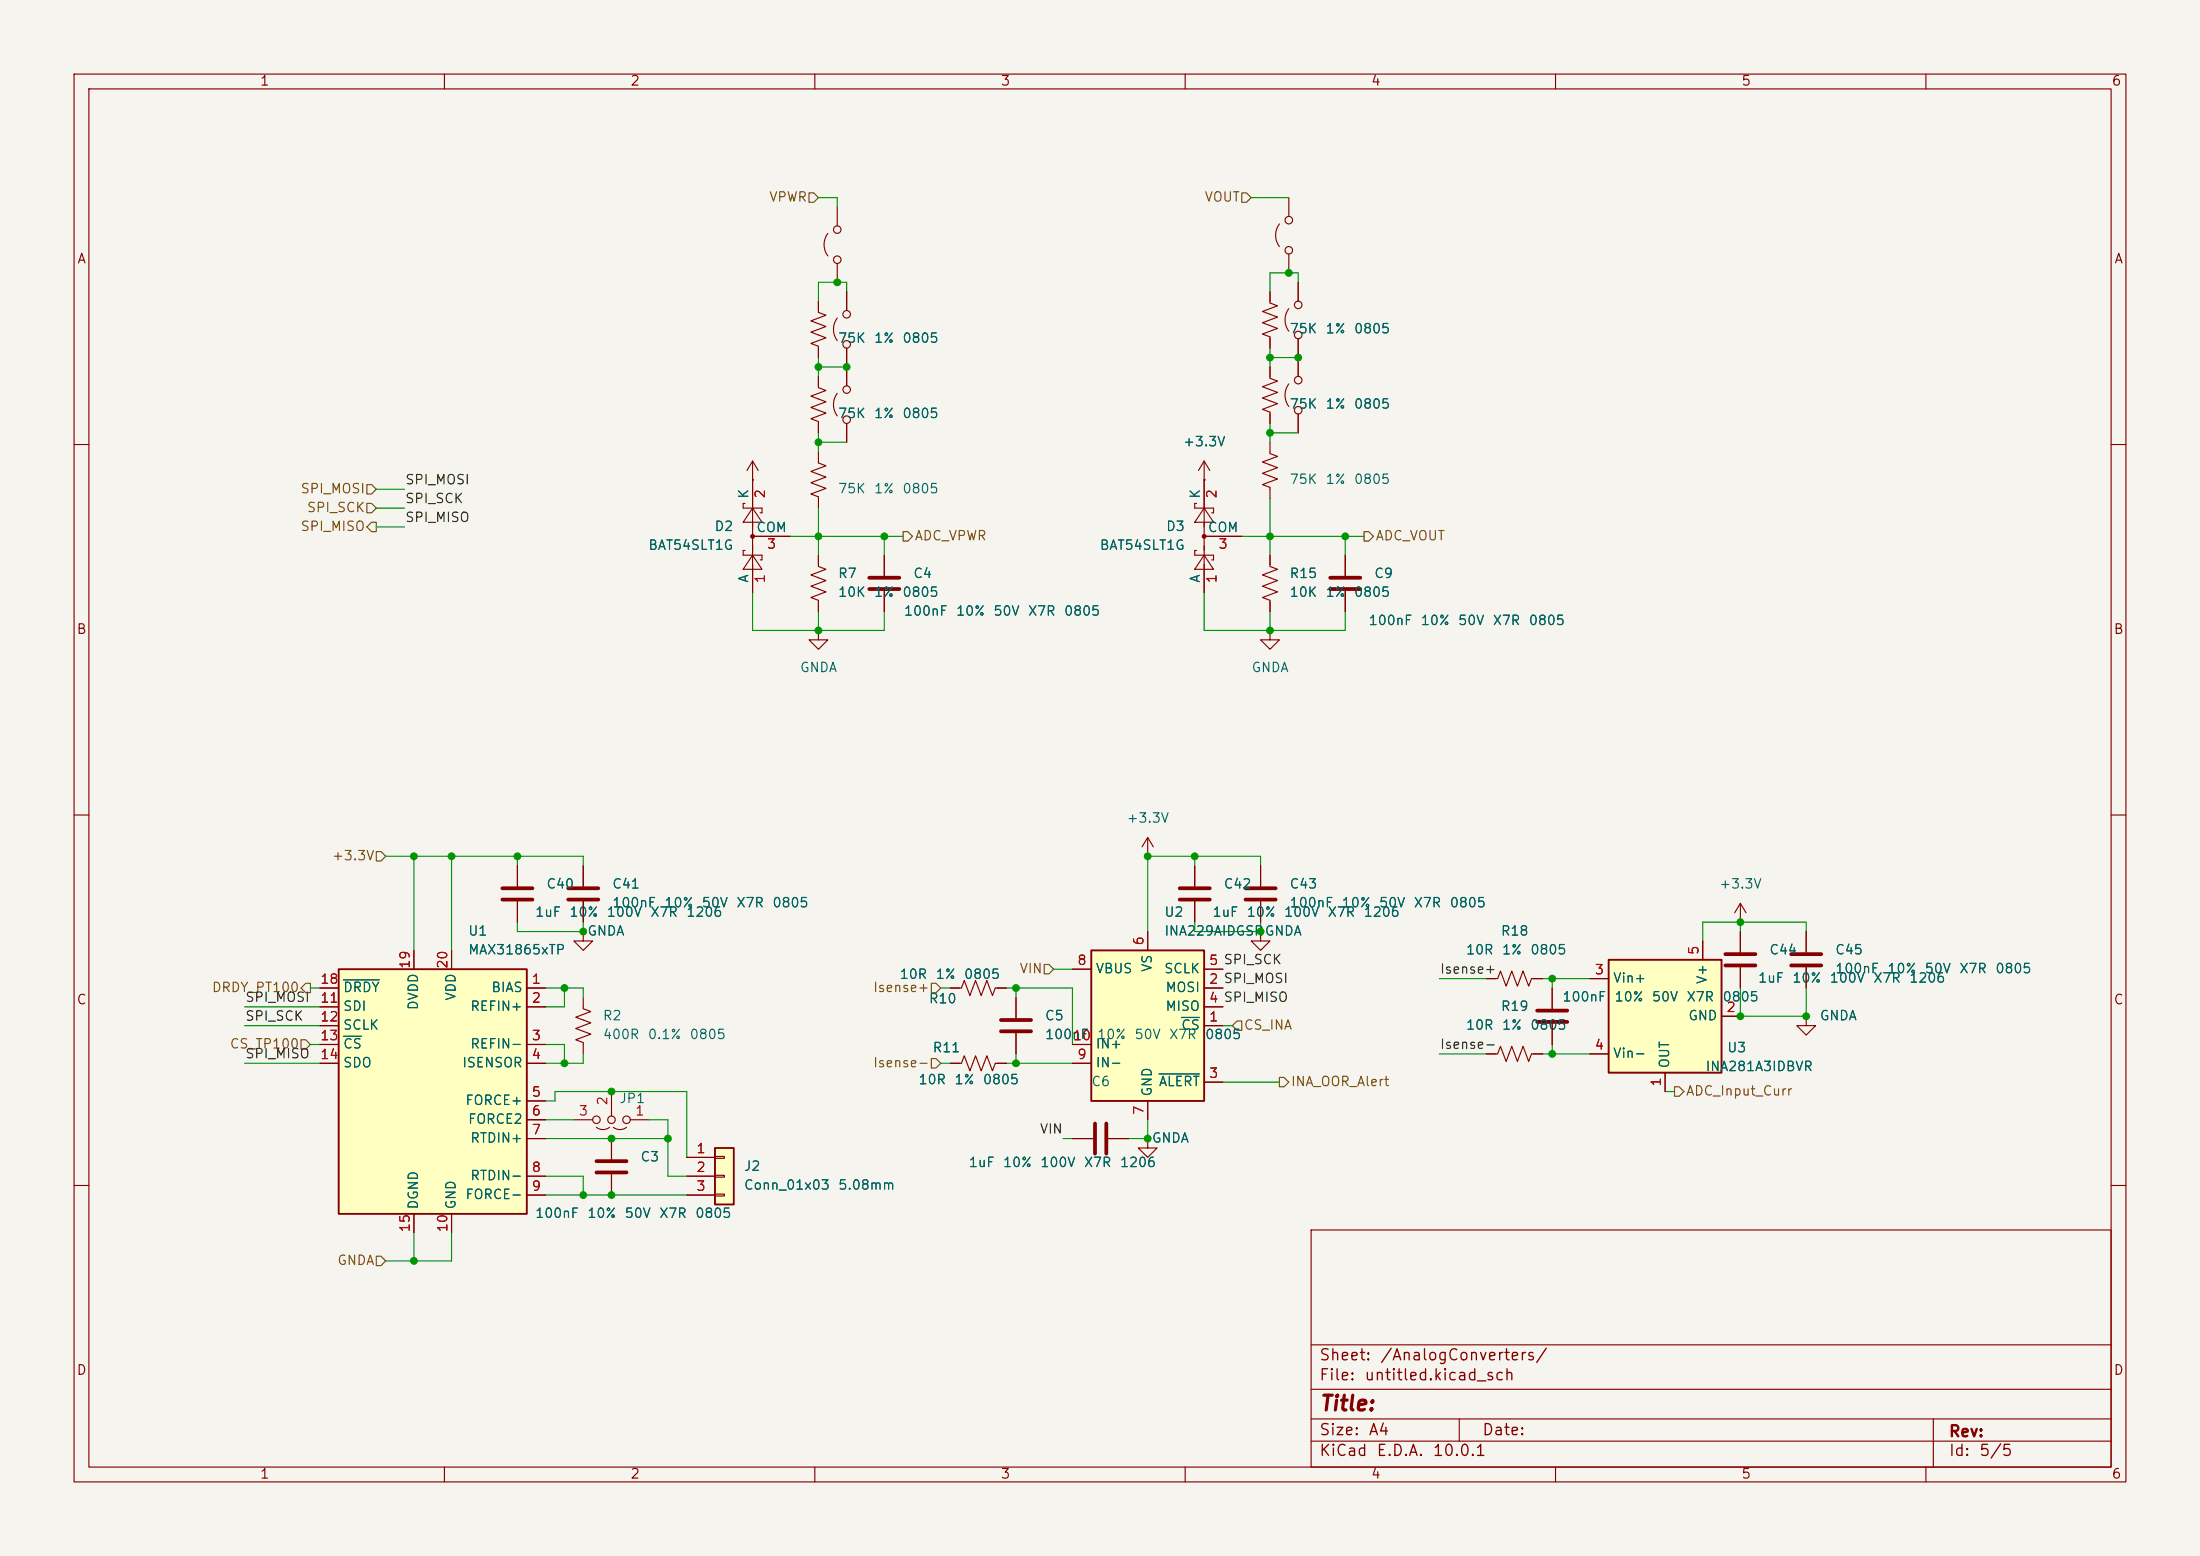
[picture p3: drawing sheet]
<svg xmlns="http://www.w3.org/2000/svg" width="297mm" height="210mm" viewBox="0 0 297 210" stroke-linecap="round" stroke-linejoin="round" font-family="sans-serif">
<path d="M0 0h297v210h-297z" fill="#f5f4ef" stroke="#f5f4ef" stroke-width=".14"/>
<g fill="none" stroke="#840000" stroke-width=".15">
<path d="M10 10h277v190h-277zM12 12h273v186h-273zM60 10v2M110 10v2M160 10v2M210 10v2M260 10v2M171.4 49.5v1.6l1.1 .3-2.1 .8 2.1 .8-2.1 .7 2.1 .8-2.1 .7 1 .4v1.6M10 60h2M285 60h2M10 110h2M285 110h2"/>
<path d="M234.9 124.5h.1M234.9 121.9l-.7 1.3M234.9 121.9l.8 1.3M234.9 121.9v2.6M10 160h2M177 166h108v32h-108zM285 160h2M60 198v2M110 198v2M160 198v2M177 194.5h108M177 191.5h108"/>
<path d="M177 187.5h108M177 181.5h108M197 191.5v3M210 198v2M260 198v2M261 191.5v6.5"/>
</g>
<path d="M217.2 129.5h15.2v15.3h-15.2z" fill="#ffffc2"/>
<path d="M217.2 129.5h15.2v15.3h-15.2z" fill="none" stroke="#840000" stroke-width=".25"/>
<g fill="none" stroke="#840000" stroke-width=".15">
<path d="M114.3 39.4v2.5M171.4 39.4v1.5l1.1 .4-2.1 .7 2.1 .8-2.1 .8 2.1 .7-2.1 .8 1 .4v1.5M172.7 30.2a2.54 2.54 0 0 0 0 3.1M174 26.7v2.5M174 34.3v2.5M175.3 38.1v2.5M110.5 40.6v1.6l1 .3-2 .8 2 .8-2 .7 2 .8-2 .8 1 .3v1.6M110.5 50.8v1.5l1 .4-2 .8 2 .7-2 .8 2 .8-2 .7 1 .4v1.5M113 53.1a2.54 2.54 0 0 0 0 3M113 42.9a2.54 2.54 0 0 0 0 3.1M114.3 47v5.1M114.3 57.2v2.5"/>
<path d="M171.4 59.7v1.5l1.1 .4-2.1 .8 2.1 .7-2.1 .8 2.1 .7-2.1 .8 1 .4v1.5M174 41.7a2.54 2.54 0 0 0 0 3M174 51.8a2.54 2.54 0 0 0 0 3.1M175.3 45.7v5.1M175.3 55.9v2.5M100.6 74.3h-.3v.6h2.6v.7h-.3M100.6 67.9h-.3v.7h2.6v.6h-.3M101.6 74.9l1.3 1.9h-2.6zM101.6 68.6l1.3 1.9h-2.6zM101.6 64.8h.1M101.6 62.2v17.8M101.6 72.4h5.1"/>
<path d="M101.6 62.2l-.8 1.3M101.6 62.2l.8 1.3M110.5 61v1.5l1 .4-2 .7 2 .8-2 .8 2 .7-2 .8 1 .4v1.5M110.5 74.9v1.6l1 .3-2 .8 2 .8-2 .7 2 .8-2 .7 1 .4v1.6M119.4 74.9v2.8M119.4 79.8v2.8M171.4 74.9v1.6l1.1 .3-2.1 .8 2.1 .8-2.1 .7 2.1 .8-2.1 .7 1 .4v1.6M181.6 74.9v2.8M181.6 79.8v2.8M171.4 85.1v1.3h1.3l-1.3 1.2-1.2-1.2h1.2M171.4 85.1h.1M154.9 115.6h.1"/>
<path d="M154.9 113l-.7 1.3M154.9 113l.8 1.3M154.9 113v2.6M161.3 116.8v2.8M170.2 116.8v2.8M137.2 134.6v2.8M137.2 139.4v2.8M161.3 121.7v2.8M170.2 125.7v1.3h1.2l-1.2 1.3-1.3-1.3h1.3M170.2 125.7h.1M170.2 121.7v2.8M214.6 132.1h2.6"/>
<path d="M229.9 127v2.5M232.4 137.2h2.5M144.8 153.7h2.8M149.6 153.7h2.8M200.7 142.2h1.5l.4-1 .7 2.1 .8-2.1 .8 2.1 .7-2.1 .8 2.1 .4-1.1h1.5M214.6 142.2h2.6M224.8 144.8v2.5"/>
<circle cx="174" cy="29.7" r=".51"/>
<circle cx="174" cy="33.8" r=".51"/>
<circle cx="114.3" cy="42.4" r=".51"/>
<circle cx="114.3" cy="46.5" r=".51"/>
<circle cx="114.3" cy="56.6" r=".51"/>
<circle cx="114.3" cy="52.6" r=".51"/>
<circle cx="175.3" cy="45.2" r=".51"/>
<circle cx="175.3" cy="41.1" r=".51"/>
<circle cx="175.3" cy="51.3" r=".51"/>
<circle cx="175.3" cy="55.4" r=".51"/>
</g>
<path d="M117.3 78h4.1M117.3 79.5h4.1M179.6 78h4M179.6 79.5h4M159.3 119.9h4M168.1 119.9h4.1M135.1 137.7h4.1M135.1 139.2h4.1M159.3 121.4h4M168.1 121.4h4.1M147.8 151.6v4.1M149.4 151.6v4.1" fill="none" stroke="#840000" stroke-width=".51"/>
<circle cx="101.6" cy="72.4" r=".25" fill="#840000" stroke="#840000" stroke-width=".15"/>
<path d="M45.7 130.8h25.4v33h-25.4z" fill="#ffffc2"/>
<path d="M45.7 130.8h25.4v33h-25.4z" fill="none" stroke="#840000" stroke-width=".25"/>
<g fill="none" stroke="#840000" stroke-width=".15">
<path d="M111.8 31.5a2.54 2.54 0 0 0 0 3M113 27.9v2.6M113 35.6v2.5M43.2 133.4h2.5M43.2 135.9h2.5M43.2 138.4h2.5M55.9 128.3v2.5M61 128.3v2.5M71.1 133.4h2.6M71.1 135.9h2.6M78.7 134.6v1.5l1.1 .4-2.1 .8 2.1 .7-2.1 .8 2.1 .8-2.1 .7 1 .4v1.5M200.7 132.1h1.5l.4-1 .7 2 .8-2 .8 2 .7-2 .8 2 .4-1h1.5"/>
<path d="M209.5 133.4v2.7M209.5 138.2v2.8M234.9 125.7v2.8M234.9 130.6v2.8M243.8 137.2v1.2h1.3l-1.3 1.3-1.2-1.3h1.2M243.8 137.2h.1M243.8 125.7v2.8M243.8 130.6v2.8M43.2 141h2.5M43.2 143.5h2.5M71.1 141h2.6M71.1 143.5h2.6"/>
<path d="M71.1 148.6h2.6M71.1 151.1h2.6M71.1 153.7h2.6M71.1 158.8h2.6M154.9 153.7v1.2h1.3l-1.3 1.3-1.2-1.3h1.2M154.9 153.7h.1M55.9 163.8v2.6M61 163.8v2.6M71.1 161.3h2.6"/>
<circle cx="113" cy="31" r=".51"/>
<circle cx="113" cy="35.1" r=".51"/>
</g>
<path d="M46.4 139.9h2.4M46.4 132.2h4.8" fill="none" stroke="#006464" stroke-width=".15"/>
<path d="M207.5 136.4h4.1M207.5 137.9h4.1M232.9 128.8h4.1M232.9 130.3h4.1M241.8 128.8h4.1M241.8 130.3h4.1" fill="none" stroke="#840000" stroke-width=".51"/>
<path d="M147.3 128.3h15.3v20.3h-15.3z" fill="#ffffc2"/>
<path d="M147.3 128.3h15.3v20.3h-15.3z" fill="none" stroke="#840000" stroke-width=".25"/>
<g fill="none" stroke="#840000" stroke-width=".15">
<path d="M161.5 74.3h-.2v.6h2.5v.7h-.2M161.5 67.9h-.2v.7h2.5v.6h-.2M162.6 74.9l1.2 1.9h-2.5zM162.6 68.6l1.2 1.9h-2.5zM162.6 64.8v15.2M162.6 72.4h5M110.5 85.1v1.3h1.3l-1.3 1.2-1.3-1.2h1.3M110.5 85.1h.1M69.8 116.8v2.8M78.7 116.8v2.8M69.8 121.7v2.8M78.7 125.7v1.3h1.3l-1.3 1.3-1.2-1.3h1.2"/>
<path d="M78.7 125.7h.1M78.7 121.7v2.8M128.3 133.4h1.5l.4-1.1 .7 2.1 .8-2.1 .8 2.1 .7-2.1 .8 2.1 .4-1h1.5M144.8 130.8h2.5M154.9 125.7v2.6M162.6 138.4h2.5M162.6 133.4h2.5M162.6 135.9h2.5M162.6 130.8h2.5M77.5 151.1h2.5M80.5 152.1a1.44 1.44 0 0 0 1.8 0M82.5 147.3v3.3"/>
<path d="M82.5 153.7v2.8M82.5 158.5v2.8M82.8 152.1a1.44 1.44 0 0 0 1.8 0M85.1 151.1h2.5M128.3 143.5h1.5l.4-1 .7 2 .8-2 .8 2 .7-2 .8 2 .4-1h1.5M144.8 143.5h2.5M144.8 141h2.5M154.9 148.6v2.5M162.6 146.1h2.5"/>
<circle cx="80.5" cy="151.1" r=".51"/>
<circle cx="82.6" cy="151.1" r=".51"/>
<circle cx="84.6" cy="151.1" r=".51"/>
</g>
<path d="M159.5 137.3h2.4M156.5 144.9h5.4" fill="none" stroke="#006464" stroke-width=".15"/>
<path d="M67.8 119.9h4.1M76.7 119.9h4.1M67.8 121.4h4.1M76.7 121.4h4.1M80.5 156.7h4.1M80.5 158.2h4.1" fill="none" stroke="#840000" stroke-width=".51"/>
<circle cx="162.6" cy="72.4" r=".25" fill="#840000" stroke="#840000" stroke-width=".15"/>
<path d="M96.5 154.9h2.6v7.7h-2.6z" fill="#ffffc2"/>
<path d="M96.5 154.9h2.6v7.7h-2.6z" fill="none" stroke="#840000" stroke-width=".25"/>
<g fill="none" stroke="#840000" stroke-width=".15">
<path d="M114.3 39.4v2.5M171.4 39.4v1.2M175.3 38.1v2.5M110.5 40.6v1.3M110.5 47v1.3M110.5 50.8v1.3M110.5 57.2v1.2M114.3 47v5.1M114.3 57.2v2.5M171.4 45.7v1.3M171.4 49.5v1.3M171.4 55.9v1.3"/>
<path d="M175.3 45.7v5.1M175.3 55.9v2.5M101.6 64.8h.1M101.6 72.4h5.1M101.6 64.8v3.8M101.6 76.2v3.8M110.5 74.9v1.3M119.4 74.9v2.8M119.4 79.8v2.8M162.6 64.8h.1M162.6 62.2l-.8 1.3M162.6 62.2l.7 1.3"/>
<path d="M162.6 62.2v6.4M162.6 76.2v3.8M162.6 72.4h5M171.4 74.9v1.3M181.6 74.9v2.8M181.6 79.8v2.8M110.5 81.3v1.3M171.4 81.3v1.3M69.8 116.8v2.8M78.7 116.8v2.8M161.3 116.8v2.8M170.2 116.8v2.8"/>
<path d="M43.2 133.4h2.5M43.2 138.4h2.5M43.2 135.9h2.5M55.9 128.3v2.5M61 128.3v2.5M69.8 121.7v2.8M71.1 133.4h2.6M71.1 135.9h2.6M78.7 125.7h.1M78.7 121.7v2.8M128.3 133.4h1.2M134.6 133.4h1.3"/>
<path d="M137.2 134.6v2.8M137.2 139.4v2.8M144.8 130.8h2.5M154.9 125.7v2.6M161.3 121.7v2.8M162.6 133.4h2.5M162.6 138.4h2.5M162.6 135.9h2.5M162.6 130.8h2.5M170.2 125.7h.1M170.2 121.7v2.8M200.7 132.1h1.2"/>
<path d="M207 132.1h1.3M209.5 133.4v2.7M209.5 138.2v2.8M214.6 132.1h2.6M229.9 127v2.5M232.4 137.2h2.5M234.9 125.7v2.8M234.9 130.6v2.8M243.8 137.2h.1M243.8 125.7v2.8M243.8 130.6v2.8M43.2 143.5h2.5"/>
<path d="M43.2 141h2.5M71.1 158.8h2.6M71.1 143.5h2.6M71.1 153.7h2.6M71.1 141h2.6M71.1 148.6h2.6M71.1 151.1h2.6M82.5 153.7v2.8M82.5 158.5v2.8M92.7 156.2h3.8M92.7 158.8h3.8M96.5 156.1h1.3v.2h-1.3z"/>
<path d="M96.5 158.6h1.3v.3h-1.3zM128.3 143.5h1.2M134.6 143.5h1.3M144.8 143.5h2.5M144.8 153.7h2.8M144.8 141h2.5M149.6 153.7h2.8M154.9 153.7h.1M154.9 148.6v2.5M162.6 146.1h2.5M200.7 142.2h1.2M207 142.2h1.3"/>
<path d="M214.6 142.2h2.6M224.8 144.8v2.5M55.9 163.8v2.6M61 163.8v2.6M71.1 161.3h2.6M92.7 161.3h3.8M96.5 161.2h1.3v.2h-1.3z"/>
</g>
<g fill="none" stroke="#725600" stroke-width=".15">
<path d="M109.2 26h.7l.6 .7-.6 .6h-.7zM167.6 26h.7l.6 .7-.6 .6h-.7zM49.5 67.9h.7l.6 .7-.6 .6h-.7zM49.5 65.4h.7l.6 .6-.6 .7h-.7zM50.2 70.5h.6v1.3h-.6l-.7-.7zM121.9 71.8h.7l.6 .6-.6 .6h-.7zM184.1 71.8h.7l.6 .6-.6 .6h-.7zM50.8 114.9h.6l.7 .7-.7 .6h-.6zM41.3 132.7h.6v1.3h-.6l-.7-.6zM125.7 132.7h.7l.6 .7-.6 .6h-.7zM141 130.2h.6l.6 .6-.6 .6h-.6zM167 137.8h.6v1.3h-.6l-.6-.7z"/>
<path d="M40.6 140.3h.7l.6 .7-.6 .6h-.7zM125.7 142.9h.7l.6 .6-.6 .6h-.7zM172.7 145.4h.7l.6 .7-.6 .6h-.7zM226.1 146.7h.6l.6 .6-.6 .7h-.6zM50.8 169.5h.6l.7 .7-.7 .6h-.6z"/>
</g>
<g fill="none" stroke="#009600" stroke-width=".15">
<path d="M110.5 26.7h2.5v1.2M114.3 39.4v-1.3h-3.8v2.5M168.9 26.7h5.1M175.3 38.1v-1.3h-3.9v2.6M110.5 48.3v2.5M110.5 58.4v2.6M110.5 49.5h3.8M110.5 59.7h3.8M171.4 47v2.5M171.4 57.2v2.5M171.4 58.4h3.9M171.4 48.3h3.9"/>
<path d="M50.8 71.1h3.8M50.8 66h3.8M50.8 68.6h3.8M106.7 72.4h15.2M110.5 68.6v6.3M119.4 72.4v2.5M167.6 72.4h16.5M171.4 67.3v7.6M181.6 72.4v2.5M101.6 80v5.1h17.8v-2.5M110.5 82.6v2.5M162.6 80v5.1h19v-2.5"/>
<path d="M171.4 82.6v2.5M52.1 115.6h26.6v1.2M55.9 115.6v12.7M61 115.6v12.7M69.8 115.6v1.2M161.3 115.6v1.2M170.2 116.8v-1.2h-15.3v10.1M33 138.4h10.2M33 135.9h10.2M41.9 133.4h1.3M69.8 124.5v1.2h8.9v-1.2M73.7 133.4h5v1.2"/>
<path d="M76.2 133.4v2.5h-2.5M127 133.4h1.3M135.9 133.4h8.9v7.6M137.2 133.4v1.2M142.2 130.8h2.6M161.3 124.5v1.2h8.9v-1.2M165.1 138.4h1.3M194.3 132.1h6.4M208.3 132.1h6.3M209.5 132.1v1.3M234.9 124.5v1.2M234.9 133.4v3.8h8.9v-3.8"/>
<path d="M243.8 125.7v-1.2h-13.9v2.5M33 143.5h10.2M41.9 141h1.3M73.7 141h2.5v2.5M73.7 153.7h16.5M73.7 151.1h3.8M73.7 158.8h5v2.5M73.7 148.6h1.2v-1.3h17.8v8.9M78.7 142.2v1.3h-5M87.6 151.1h2.6v7.7h2.5M127 143.5h1.3M135.9 143.5h8.9"/>
<path d="M137.2 142.2v1.3M143.5 153.7h1.3M154.9 151.1v2.6h-2.5M165.1 146.1h7.6M194.3 142.2h6.4M208.3 142.2h6.3M209.5 141v1.2M224.8 147.3h1.3M55.9 166.4v3.8M61 166.4v3.8h-8.9M73.7 161.3h19"/>
</g>
<path d="M46.4 139.9h2.4M46.4 132.2h4.8M159.5 137.3h2.4M156.5 144.9h5.4" fill="none" stroke="#006464" stroke-width=".15"/>
<g fill="#009600" stroke="#009600" stroke-width=".14">
<circle cx="82.5" cy="147.3" r=".46"/>
<circle cx="76.2" cy="133.4" r=".46"/>
<circle cx="82.5" cy="153.7" r=".46"/>
<circle cx="90.2" cy="153.7" r=".46"/>
<circle cx="137.2" cy="133.4" r=".46"/>
<circle cx="137.2" cy="143.5" r=".46"/>
<circle cx="110.5" cy="85.1" r=".46"/>
<circle cx="171.4" cy="85.1" r=".46"/>
<circle cx="174" cy="36.8" r=".46"/>
<circle cx="181.6" cy="72.4" r=".46"/>
<circle cx="171.4" cy="72.4" r=".46"/>
<circle cx="171.4" cy="58.4" r=".46"/>
<circle cx="171.4" cy="48.3" r=".46"/>
<circle cx="175.3" cy="48.3" r=".46"/>
<circle cx="234.9" cy="137.2" r=".46"/>
<circle cx="243.8" cy="137.2" r=".46"/>
<circle cx="234.9" cy="124.5" r=".46"/>
<circle cx="209.5" cy="132.1" r=".46"/>
<circle cx="209.5" cy="142.2" r=".46"/>
<circle cx="55.9" cy="115.6" r=".46"/>
<circle cx="61" cy="115.6" r=".46"/>
<circle cx="69.8" cy="115.6" r=".46"/>
<circle cx="76.2" cy="143.5" r=".46"/>
<circle cx="110.5" cy="59.7" r=".46"/>
<circle cx="113" cy="38.1" r=".46"/>
<circle cx="110.5" cy="72.4" r=".46"/>
<circle cx="119.4" cy="72.4" r=".46"/>
<circle cx="114.3" cy="49.5" r=".46"/>
<circle cx="110.5" cy="49.5" r=".46"/>
<circle cx="154.9" cy="153.7" r=".46"/>
<circle cx="170.2" cy="125.7" r=".46"/>
<circle cx="161.3" cy="115.6" r=".46"/>
<circle cx="154.9" cy="115.6" r=".46"/>
<circle cx="82.5" cy="161.3" r=".46"/>
<circle cx="78.7" cy="161.3" r=".46"/>
<circle cx="55.9" cy="170.2" r=".46"/>
<circle cx="78.7" cy="125.7" r=".46"/>
</g>
<text font-size="2" fill="#840000" x="178" y="190.9">Title:</text>
<g font-size="1.5" fill="#840000">
<text x="178" y="184">Sheet:</text>
<text x="186.2" y="184">/AnalogConverters/</text>
<text x="178" y="186.7">File:</text>
<text x="184.1" y="186.7">untitled.kicad_sch</text>
<text x="178" y="196.9">KiCad</text>
<text x="178" y="194.1">Size:</text>
<text x="184.7" y="194.1">A4</text>
<text x="185.7" y="196.9">E.D.A.</text>
<text x="193.3" y="196.9">10.0.1</text>
<text x="200" y="194.1">Date:</text>
<text x="263" y="194.3">Rev:</text>
<text x="263" y="196.9">Id:</text>
<text x="267.1" y="196.9">5/5</text>
</g>
<g font-size="1.3" fill="#840000">
<text x="35" y="11.9">1</text>
<text x="85" y="11.9">2</text>
<text x="135" y="11.9">3</text>
<text x="185" y="11.9">4</text>
<text x="235" y="11.9">5</text>
<text x="285" y="11.9">6</text>
<text x="10.3" y="35.9">A</text>
<text x="285.3" y="35.9">A</text>
<text x="10.3" y="85.9">B</text>
<text x="285.3" y="85.9">B</text>
<text x="10.3" y="135.9">C</text>
<text x="285.3" y="135.9">C</text>
<text x="10.3" y="185.9">D</text>
<text x="285.3" y="185.9">D</text>
<text x="35" y="199.9">1</text>
<text x="85" y="199.9">2</text>
<text x="135" y="199.9">3</text>
<text x="185" y="199.9">4</text>
<text x="235" y="199.9">5</text>
<text x="285" y="199.9">6</text>
</g>
<g font-size="1.3" fill="#725600">
<text x="103.7" y="27.5">VPWR</text>
<text x="162.5" y="27.5">VOUT</text>
<text x="40.5" y="72">SPI_MISO</text>
<text x="40.5" y="66.9">SPI_MOSI</text>
<text x="41.3" y="69.4">SPI_SCK</text>
<text x="123.4" y="73.3">ADC_VPWR</text>
<text x="185.6" y="73.3">ADC_VOUT</text>
<text x="44.7" y="116.4">+3.3V</text>
<text x="137.6" y="131.7">VIN</text>
<text x="28.5" y="134.2">DRDY_PT100</text>
<text x="117.8" y="134.2">Isense+</text>
<text x="30.9" y="141.8">CS_TP100</text>
<text x="167.8" y="139.3">CS_INA</text>
<text x="117.8" y="144.4">Isense-</text>
<text x="174.2" y="146.9">INA_OOR_Alert</text>
<text x="227.5" y="148.2">ADC_Input_Curr</text>
<text x="45.4" y="171">GNDA</text>
</g>
<g font-size="1.3" fill="#006464">
<text x="113" y="46.6">75K</text>
<text x="117.9" y="46.6">1%</text>
<text x="121.7" y="46.6">0805</text>
<text x="174" y="45.3">75K</text>
<text x="178.9" y="45.3">1%</text>
<text x="182.7" y="45.3">0805</text>
<text x="113" y="56.7">75K</text>
<text x="117.9" y="56.7">1%</text>
<text x="121.7" y="56.7">0805</text>
<text x="174" y="55.5">75K</text>
<text x="178.9" y="55.5">1%</text>
<text x="182.7" y="55.5">0805</text>
<text x="159.6" y="60.6">+3.3V</text>
<text x="174" y="65.6">75K</text>
<text x="178.9" y="65.6">1%</text>
<text x="182.7" y="65.6">0805</text>
<text x="96.4" y="72">D2</text>
<text x="101.3" y="67.4" transform="rotate(-90 101.3 67.4)">K</text>
<text x="113" y="66.9">75K</text>
<text x="117.9" y="66.9">1%</text>
<text x="121.7" y="66.9">0805</text>
<text x="157.3" y="72">D3</text>
<text x="162.3" y="67.4" transform="rotate(-90 162.3 67.4)">K</text>
<text x="87.4" y="74.5">BAT54SLT1G</text>
<text x="102" y="72.1">COM</text>
<text x="148.4" y="74.5">BAT54SLT1G</text>
<text x="163" y="72.1">COM</text>
<text x="101.3" y="78.8" transform="rotate(-90 101.3 78.8)">A</text>
<text x="113" y="78.3">R7</text>
<text x="113" y="80.9">10K</text>
<text x="117.9" y="80.9">1%</text>
<text x="121.7" y="80.9">0805</text>
<text x="121.9" y="83.4">100nF</text>
<text x="123.2" y="78.3">C4</text>
<text x="129" y="83.4">10%</text>
<text x="134" y="83.4">50V</text>
<text x="138.7" y="83.4">X7R</text>
<text x="143.5" y="83.4">0805</text>
<text x="162.3" y="78.8" transform="rotate(-90 162.3 78.8)">A</text>
<text x="174" y="80.9">10K</text>
<text x="174" y="78.3">R15</text>
<text x="178.9" y="80.9">1%</text>
<text x="182.7" y="80.9">0805</text>
<text x="185.4" y="78.3">C9</text>
<text x="184.7" y="84.7">100nF</text>
<text x="191.7" y="84.7">10%</text>
<text x="196.7" y="84.7">50V</text>
<text x="201.4" y="84.7">X7R</text>
<text x="206.3" y="84.7">0805</text>
<text x="107.9" y="91">GNDA</text>
<text x="168.9" y="91">GNDA</text>
<text x="152" y="111.4">+3.3V</text>
<text x="72.1" y="124.1">1uF</text>
<text x="73.7" y="120.2">C40</text>
<text x="76.8" y="124.1">10%</text>
<text x="81.8" y="124.1">100V</text>
<text x="82.6" y="122.8">100nF</text>
<text x="82.6" y="120.2">C41</text>
<text x="87.7" y="124.1">X7R</text>
<text x="89.6" y="122.8">10%</text>
<text x="92.6" y="124.1">1206</text>
<text x="94.6" y="122.8">50V</text>
<text x="99.3" y="122.8">X7R</text>
<text x="104.2" y="122.8">0805</text>
<text x="157.1" y="124.1">U2</text>
<text x="163.6" y="124.1">1uF</text>
<text x="165.1" y="120.2">C42</text>
<text x="168.2" y="124.1">10%</text>
<text x="173.2" y="124.1">100V</text>
<text x="174" y="122.8">100nF</text>
<text x="174" y="120.2">C43</text>
<text x="179.1" y="124.1">X7R</text>
<text x="181" y="122.8">10%</text>
<text x="184" y="124.1">1206</text>
<text x="186.1" y="122.8">50V</text>
<text x="190.8" y="122.8">X7R</text>
<text x="195.6" y="122.8">0805</text>
<text x="232" y="120.2">+3.3V</text>
<text x="63.1" y="129.1">MAX31865xTP</text>
<text x="63.1" y="126.6">U1</text>
<text x="79.2" y="126.6">GNDA</text>
<text x="147.8" y="131.7">VBUS</text>
<text x="155.8" y="131.3" transform="rotate(-90 155.8 131.3)">VS</text>
<text x="157.1" y="131.7">SCLK</text>
<text x="157.1" y="126.6">INA229AIDGSRGNDA</text>
<text x="197.8" y="129.1">10R</text>
<text x="202.5" y="126.6">R18</text>
<text x="202.7" y="129.1">1%</text>
<text x="206.5" y="129.1">0805</text>
<text x="238.8" y="129.1">C44</text>
<text x="247.7" y="131.7">100nF</text>
<text x="247.7" y="129.1">C45</text>
<text x="254.7" y="131.7">10%</text>
<text x="259.7" y="131.7">50V</text>
<text x="264.4" y="131.7">X7R</text>
<text x="269.3" y="131.7">0805</text>
<text x="46.2" y="136.8">SDI</text>
<text x="46.2" y="134.2">DRDY</text>
<text x="56.7" y="136.4" transform="rotate(-90 56.7 136.4)">DVDD</text>
<text x="61.8" y="135.1" transform="rotate(-90 61.8 135.1)">VDD</text>
<text x="63.4" y="136.8">REFIN+</text>
<text x="66.2" y="134.2">BIAS</text>
<text x="121.4" y="132.4">10R</text>
<text x="125.3" y="135.7">R10</text>
<text x="126.2" y="132.4">1%</text>
<text x="130" y="132.4">0805</text>
<text x="157.3" y="134.2">MOSI</text>
<text x="157.3" y="136.8">MISO</text>
<text x="202.5" y="136.8">R19</text>
<text x="210.8" y="135.5">100nF</text>
<text x="217.7" y="132.9">Vin+</text>
<text x="217.9" y="135.5">10%</text>
<text x="222.9" y="135.5">50V</text>
<text x="227.6" y="135.5">X7R</text>
<text x="230.7" y="132.9" transform="rotate(-90 230.7 132.9)">V+</text>
<text x="232.4" y="135.5">0805</text>
<text x="237.2" y="132.9">1uF</text>
<text x="241.9" y="132.9">10%</text>
<text x="246.9" y="132.9">100V</text>
<text x="252.8" y="132.9">X7R</text>
<text x="257.7" y="132.9">1206</text>
<text x="46.2" y="139.3">SCLK</text>
<text x="46.2" y="141.8">CS</text>
<text x="63.4" y="141.8">REFIN-</text>
<text x="81.3" y="138">R2</text>
<text x="81.3" y="140.6">400R</text>
<text x="87.4" y="140.6">0.1%</text>
<text x="93" y="140.6">0805</text>
<text x="125.8" y="142.3">R11</text>
<text x="141" y="138">C5</text>
<text x="141" y="140.6">100nF</text>
<text x="147.8" y="141.8">IN+</text>
<text x="148" y="140.6">10%</text>
<text x="153.1" y="140.6">50V</text>
<text x="157.7" y="140.6">X7R</text>
<text x="159.4" y="139.3">CS</text>
<text x="162.6" y="140.6">0805</text>
<text x="197.8" y="139.3">10R</text>
<text x="202.7" y="139.3">1%</text>
<text x="206.5" y="139.3">0805</text>
<text x="217.7" y="143.1">Vin-</text>
<text x="227.8" y="138">GND</text>
<text x="233.1" y="142.3">U3</text>
<text x="245.6" y="138">GNDA</text>
<text x="46.2" y="144.4">SDO</text>
<text x="62.3" y="144.4">ISENSOR</text>
<text x="62.7" y="149.5">FORCE+</text>
<text x="83.5" y="149.2">JP1</text>
<text x="123.9" y="146.7">10R</text>
<text x="128.8" y="146.7">1%</text>
<text x="132.6" y="146.7">0805</text>
<text x="147.2" y="146.9">C6</text>
<text x="147.8" y="144.4">IN-</text>
<text x="155.8" y="148.1" transform="rotate(-90 155.8 148.1)">GND</text>
<text x="156.3" y="146.9">ALERT</text>
<text x="225.7" y="144.3" transform="rotate(-90 225.7 144.3)">OUT</text>
<text x="230.2" y="144.9">INA281A3IDBVR</text>
<text x="63.1" y="152">FORCE2</text>
<text x="63.4" y="154.5">RTDIN+</text>
<text x="155.4" y="154.5">GNDA</text>
<text x="63.4" y="159.6">RTDIN-</text>
<text x="86.4" y="157.1">C3</text>
<text x="100.3" y="158.3">J2</text>
<text x="100.3" y="160.9">Conn_01x03</text>
<text x="113.1" y="160.9">5.08mm</text>
<text x="130.7" y="157.8">1uF</text>
<text x="135.3" y="157.8">10%</text>
<text x="140.3" y="157.8">100V</text>
<text x="146.2" y="157.8">X7R</text>
<text x="151.1" y="157.8">1206</text>
<text x="56.7" y="163.3" transform="rotate(-90 56.7 163.3)">DGND</text>
<text x="61.8" y="163.3" transform="rotate(-90 61.8 163.3)">GND</text>
<text x="62.7" y="162.2">FORCE-</text>
<text x="72.1" y="164.7">100nF</text>
<text x="79.2" y="164.7">10%</text>
<text x="84.2" y="164.7">50V</text>
<text x="88.9" y="164.7">X7R</text>
<text x="93.8" y="164.7">0805</text>
</g>
<g font-size="1.3" fill="#0f0f0f">
<text x="54.6" y="65.7">SPI_MOSI</text>
<text x="54.6" y="70.8">SPI_MISO</text>
<text x="54.6" y="68.2">SPI_SCK</text>
<text x="194.3" y="131.7">Isense+</text>
<text x="33" y="135.5">SPI_MOSI</text>
<text x="33" y="143.2">SPI_MISO</text>
<text x="33" y="138.1">SPI_SCK</text>
<text x="194.3" y="141.9">Isense-</text>
<text x="140.3" y="153.3">VIN</text>
</g>
<g font-size="1.3" fill="#a90000">
<text x="103.6" y="67.4" transform="rotate(-90 103.6 67.4)">2</text>
<text x="164.5" y="67.4" transform="rotate(-90 164.5 67.4)">2</text>
<text x="103.4" y="74.4">3</text>
<text x="164.4" y="74.4">3</text>
<text x="103.6" y="78.8" transform="rotate(-90 103.6 78.8)">1</text>
<text x="164.5" y="78.8" transform="rotate(-90 164.5 78.8)">1</text>
<text x="55.6" y="130.9" transform="rotate(-90 55.6 130.9)">19</text>
<text x="60.7" y="130.9" transform="rotate(-90 60.7 130.9)">20</text>
<text x="145.3" y="130.6">8</text>
<text x="154.7" y="127.7" transform="rotate(-90 154.7 127.7)">6</text>
<text x="163.1" y="130.6">5 SPI_SCK</text>
<text x="163.1" y="130.6">5</text>
<text x="215.2" y="131.8">3</text>
<text x="229.6" y="129" transform="rotate(-90 229.6 129)">5</text>
<text x="43.1" y="135.6">11</text>
<text x="43.1" y="133.1">18</text>
<text x="71.7" y="133.1">1</text>
<text x="71.7" y="135.6">2</text>
<text x="163.1" y="133.1">2 SPI_MOSI</text>
<text x="163.1" y="135.6">4 SPI_MISO</text>
<text x="163.1" y="133.1">2</text>
<text x="163.1" y="135.6">4</text>
<text x="233" y="136.9">2</text>
<text x="43.1" y="138.2">12</text>
<text x="43.1" y="140.7">13</text>
<text x="43.1" y="143.3">14</text>
<text x="71.7" y="140.7">3</text>
<text x="71.7" y="143.3">4</text>
<text x="144.7" y="140.7">10</text>
<text x="145.3" y="143.3">9</text>
<text x="163.1" y="138.2">1</text>
<text x="215.2" y="142">4</text>
<text x="71.7" y="148.3">5</text>
<text x="82.3" y="149.3" transform="rotate(-90 82.3 149.3)">2</text>
<text x="163.1" y="145.8">3</text>
<text x="224.5" y="146.8" transform="rotate(-90 224.5 146.8)">1</text>
<text x="71.7" y="150.9">6</text>
<text x="71.7" y="153.4">7</text>
<text x="78" y="150.9">3</text>
<text x="85.7" y="150.9">1</text>
<text x="93.9" y="156">1</text>
<text x="154.7" y="150.6" transform="rotate(-90 154.7 150.6)">7</text>
<text x="71.7" y="158.5">8</text>
<text x="71.7" y="161">9</text>
<text x="93.9" y="158.5">2</text>
<text x="93.9" y="161">3</text>
<text x="55.6" y="166.4" transform="rotate(-90 55.6 166.4)">15</text>
<text x="60.7" y="166.4" transform="rotate(-90 60.7 166.4)">10</text>
</g>
</svg>
